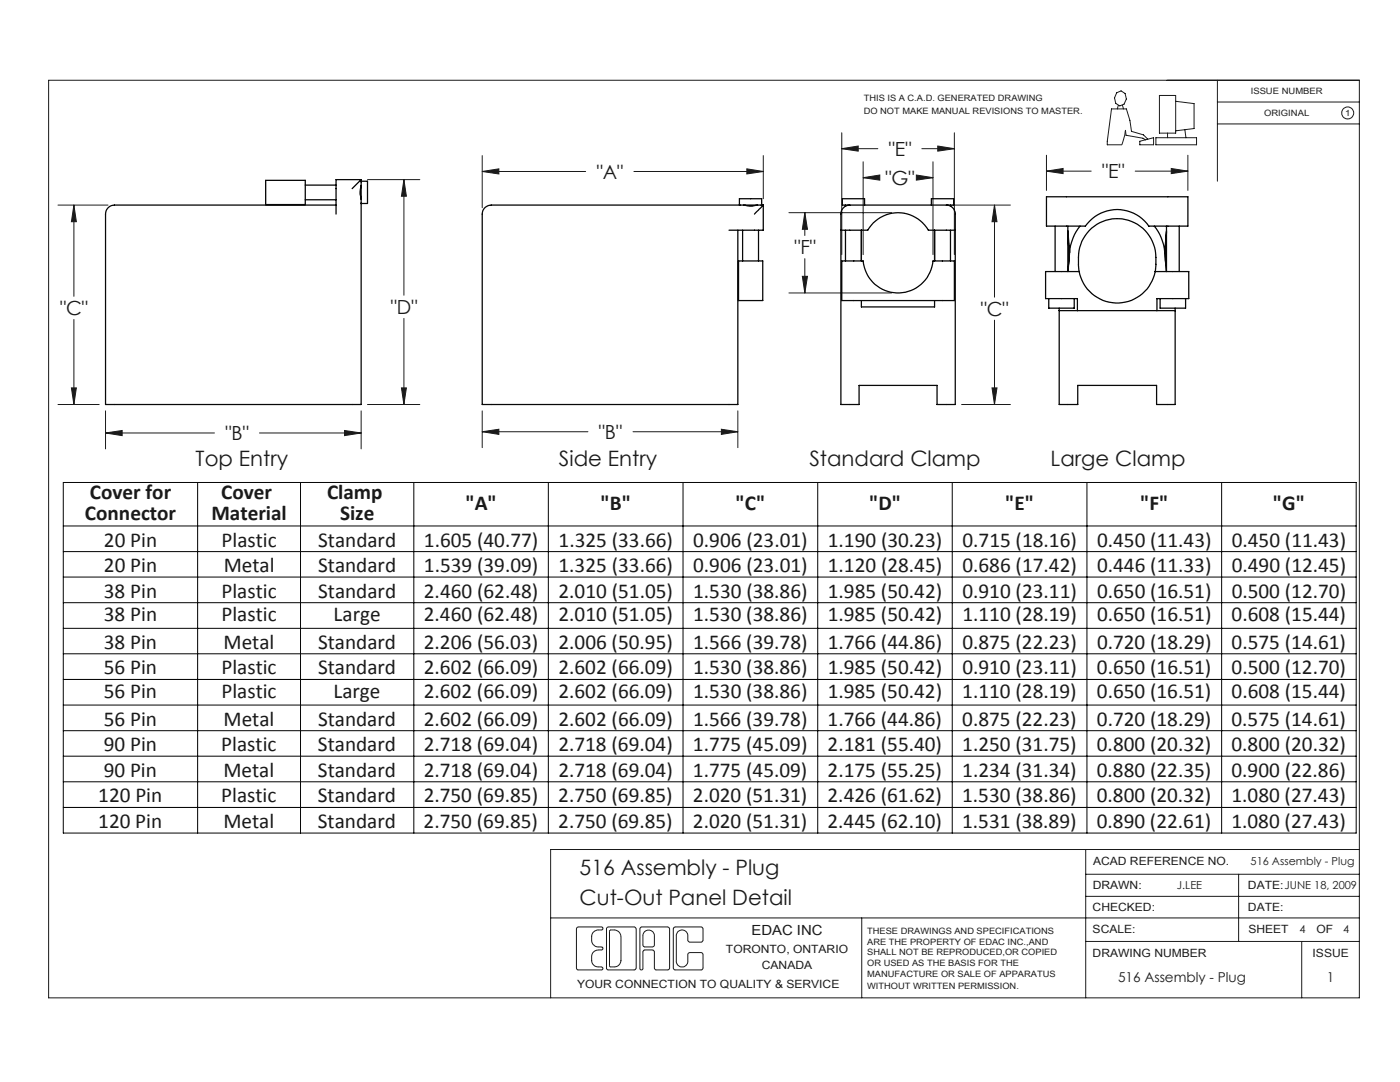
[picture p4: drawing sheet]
<svg xmlns="http://www.w3.org/2000/svg" width="279mm" height="216mm" viewBox="0 0 279 216" stroke-linecap="round" stroke-linejoin="round" font-family="sans-serif">
<g fill="none" stroke="#191924" stroke-width=".2">
<path d="M9.7 16h261.6v183.1h-261.6zM222.8 18.5l.9-.4 .8 .6 .3 1.1-.5 1-.8 .3-.8-.5-.3-1.1zM231.4 19.1h3.2v7.5h-3.2zM243 16v20.2M73.3 35.8h10.5M80.6 35.8v23.1M80.6 35.8l.5 3.4h-1zM96.2 31v10.5M96.2 34.2h20.7M96.2 34.2l3.4-.5v1zM126.5 34.2h25.8M149 33.7l3.3 .5-3.3 .5z"/>
<path d="M152.3 31v8.7M168 26.5v24.3M168 29.7h7.2M168 29.7l3.3-.6v1.1zM172.3 35.5l3.3-.6v1zM172.3 32.3v18.5M172.3 35.5h2.2M182.9 34.9l3.3 .6-3.3 .4zM184 29.7h6.5M184.6 35.5h1.6M186.2 32.3v18.5M187.1 29.1l3.4 .6-3.4 .5z"/>
<path d="M190.5 26.5v24.3M208.8 34.1l3.4-.5v1zM208.8 31v7M208.8 34.1h9M223.2 21.1l-.2 .6M224 21l.2 .7M226.6 34.1h10.5M227.5 28.2l2.7-.7v1.4h-2.7zM229.1 27.8l-.9-.9-2.4-.7-.3-2.2-.7-2.3h-3l-.8 7.2h2.9l.5-1.8 .2-1.1 .1 1 3.4 .6 .5 .3M230.7 27.5h8.1v1.4h-8.1zM233 26.6v.9M233.8 33.6l3.3 .5-3.3 .5z"/>
<path d="M234.6 20.2l3.7 .5v4.9l-3.7 .5M236.5 25.9l.2 1.6M237.1 31v7M243 20.4h28.3M243 24.7h28.3M11.6 40.9h10M14.7 40.9v18.2M14.7 40.9l.5 3.3h-.9zM157.4 58.5h20.5M157.4 42.4h20.5M160.1 55.1h1l-.5 3.4zM160.6 42.4v4.6"/>
<path d="M160.6 51.6v6.9M160.6 42.4l.5 3.4h-1zM190.1 40.9h11.5M198.5 40.9l.5 3.3h-1zM198.5 40.9v18.4M14.3 77.4h.9l-.5 3.3zM14.7 63.7v17M80.1 77.4h1l-.5 3.3zM80.6 63.5v17.2M198 77.4h1l-.5 3.3zM198.5 63.9v16.8M11.6 80.7h8.2"/>
<path d="M21.1 86.4l3.3-.5v1zM21.1 82v7.6M21.1 86.4h21.7M51.8 86.4h20.3M68.8 85.9l3.3 .5-3.3 .5zM72.1 82v7.6M73.3 80.7h10.5M96.2 82v7.3M96.2 86.1h21.1M96.2 86.1l3.4-.4v1zM126.3 86.1h20.9M144 85.7l3.2 .4-3.2 .6z"/>
<path d="M147.2 82v7.3M191.9 80.7h9.7M216.7 178.9h54.6M216.7 174.4h54.6M216.7 169.5v29.6M247.2 174.4v13.5M271.3 169.5h-161.4v29.6M109.9 183.2h161.4M118.1 186.9a1.32 1.32 0 0 1 1.4-1.3h.5a.3 .3 0 0 0 .3-.3 .3 .3 0 0 0-.3-.3h-4.6l-.3 .1-.1 8 .3 .4h4.7a.3 .3 0 0 0 .3-.3 .3 .3 0 0 0-.3-.3h-.5a1.32 1.32 0 0 1-1.4-1.3M118.1 186.8v.8a1.32 1.32 0 0 0 1.4 1.3h.5a.3 .3 0 0 1 .3 .3 .3 .3 0 0 1-.3 .3h-.5a1.38 1.38 0 0 0-1.4 1.4v.8M121.2 185h5.4l.3 .2 .1 7.9-.3 .4h-5.4l-.3-.2v-8.1zM123.9 191.6a1.38 1.38 0 0 1-1.3 1.3h-.8l-.2-.1v-7.1l.2-.1h.9a1.4 1.4 0 0 1 1.2 1.3v4.8"/>
<path d="M128.7 189.5l-.2 .1-.2 .3v3.4a.3 .3 0 0 1-.3 .2 .3 .3 0 0 1-.3-.2l.1-8.2 .3-.1h5.2l.3 .1v8.1l-.1 .2-.1 .1h-2.6l-.2-.3-.1-3.4-.3-.3h-1.5M128.7 188.9l-.3-.1-.1-.2v-1.9a1.15 1.15 0 0 1 1.2-1.1 1.15 1.15 0 0 1 1.1 1.1l-.1 2.1-.3 .1h-1.5M134.4 185.1l.3-.1h5.2l.3 .1 .1 2.5-.2 .3-2.5 .1-.3-.4v-.9a1.15 1.15 0 0 0-1.2-1.1 1.15 1.15 0 0 0-1.1 1.1v5.1a1.15 1.15 0 0 0 1.1 1.1 1.15 1.15 0 0 0 1.2-1.1v-1.4l.1-.2 .2-.1h2.5l.2 .3v2.8l-.2 .3h-5.4l-.3-.1zM172 183.2v15.9M216.7 187.9h54.6M259.8 187.9v11.2"/>
<circle cx="269" cy="22.5" r="1.19"/>
</g>
<g fill="none" stroke="#000" stroke-width=".2">
<path d="M12.6 96.3h258.1v69.9h-258.1zM39.4 96.3v69.9M60 96.3v69.9M82.6 96.3v69.9M109.4 96.3v69.9M136.3 96.3v69.9M163.2 96.3v69.9M190 96.3v69.9M216.9 96.3v69.9M243.8 96.3v69.9M12.6 105h258.1M12.6 110.1h258.1"/>
<path d="M12.6 115.1h258.1M12.6 120.3h258.1M12.6 125.4h258.1M12.6 130.5h258.1M12.6 135.6h258.1M12.6 140.7h258.1M12.6 145.8h258.1M12.6 150.9h258.1M12.6 156h258.1M12.6 161.1h258.1"/>
</g>
<path d="M80.6 35.8l.5 3.4h-1zM80.1 77.4h1l-.5 3.3zM21.1 86.4l3.3-.5v1zM68.8 85.9l3.3 .5-3.3 .5zM14.7 40.9l.5 3.3h-.9zM14.3 77.4h.9l-.5 3.3zM96.2 34.2l3.4-.5v1zM149 33.7l3.3 .5-3.3 .5zM144 85.7l3.2 .4-3.2 .6zM96.2 86.1l3.4-.4v1zM198.5 40.9l.5 3.3h-1zM198 77.4h1l-.5 3.3zM187.1 29.1l3.4 .6-3.4 .5zM168 29.7l3.3-.6v1.1zM182.9 34.9l3.3 .6-3.3 .4zM172.3 35.5l3.3-.6v1zM160.1 55.1h1l-.5 3.4zM160.6 42.4l.5 3.4h-1zM208.8 34.1l3.4-.5v1zM233.8 33.6l3.3 .5-3.3 .5z" fill="#191924"/>
<g fill="none" stroke="#000" stroke-width=".25">
<path d="M53 36h7.9v4.8h-7.9zM60.9 36.9h6.2M60.9 39.9h6.2M72.1 35.8l-1.8 1.8M72.1 35.8h-5v6.9M72.1 35.8v44.9h-51v-38a1.79 1.79 0 0 1 1.7-1.8h44.3M72.1 37l-.1 .1a4.7 4.7 0 0 0 .1 2.7M72.1 36.2h1.2v4.4h-1.2M208.8 39.3h28.3v5.8h-7.8a7.7 7.7 0 0 0-12.7 0h-7.8zM147.4 52.1h4.8v7.9h-4.8zM147.6 40.9v-1.2h4.4v1.2M148.2 45.9v6.2"/>
<path d="M148.4 40.9a5.1 5.1 0 0 0 2.8 0M151.4 45.9v6.2M152.3 40.9h-54.3a1.79 1.79 0 0 0-1.8 1.8v38h51v-34.8M152.3 40.9l-1.7 1.8M152.3 40.9v5h-6.8M167.8 45.9h5.4a7 7 0 0 1 12.1 0h5.3M168 52.1h4.3a7 7 0 0 0 6.9 6.4 7 7 0 0 0 7-6.4h4.3v7.9h-22.5zM168.7 40.9v.2M168.7 45.9v6.2M169.6 40.9a1.8 1.8 0 0 0-1.8 1.8v38h3.7v-3.8h15.5v3.8h3.6v-38a1.79 1.79 0 0 0-1.7-1.8M169.6 40.9h-1.5v-1.2h4.4v1.2M169.6 40.9h19.3"/>
<path d="M171.9 60v1.2h14.6v-1.2M171.9 45.9v6.2M185.9 40.9v-1.2h4.4v1.2h-1.4M186.5 45.9v6.2M189.7 40.9v.2M189.7 45.9v6.2M209.3 59.6v1.9h5.1v-1.9M210.6 45.1v9.1M213.1 46.2l.2 4.2v2.4M213.1 45.1v9.1M213.1 46l.4 4.3M213.5 50.3l-.4 3.9"/>
<path d="M215.4 54.2a7.7 7.7 0 0 0 7.6 6.3 7.7 7.7 0 0 0 7.5-6.3M215.4 54.2h-6.7v5.4h6.3v2.4M215.4 54.2l-.1-.9a8.4 8.4 0 0 1 4.2-8.9 7.7 7.7 0 0 1 11.2 7l-.2 2.8M215.5 45.1a9.6 9.6 0 0 0-2 5.2M230.4 45.1a9.6 9.6 0 0 1 2 5.2M230.5 54.2h6.7v5.4h-6.3v2.4M231.5 59.6v1.9h5.1v-1.9M232.4 50.3l.4 3.9M232.8 46.2l-.2 4 .1 2.6M232.8 45.1v9.1M232.8 46l-.4 4.3M235.3 45.1v9.1"/>
<path d="M211.4 62h3.6M211.4 61.5v19.2h3.7v-3.8h15.7v3.8h3.7v-19.2M215 62h15.9M230.9 62h3.6"/>
</g>
<g font-size="4.2" fill="#191924">
<text x="39" y="92.9">Top Entry</text>
<text x="111.5" y="92.9">Side Entry</text>
<text x="161.5" y="92.9">Standard Clamp</text>
<text x="209.7" y="92.9">Large Clamp</text>
<text x="17.9" y="99.5">Cover for</text>
<text x="44.2" y="99.5">Cover</text>
<text x="65.3" y="99.5">Clamp</text>
<text x="92.9" y="101.7">&quot;A&quot;</text>
<text x="119.8" y="101.7">&quot;B&quot;</text>
<text x="146.8" y="101.7">&quot;C&quot;</text>
<text x="173.4" y="101.7">&quot;D&quot;</text>
<text x="200.6" y="101.7">&quot;E&quot;</text>
<text x="227.5" y="101.7">&quot;F&quot;</text>
<text x="254" y="101.7">&quot;G&quot;</text>
<text x="17" y="103.8">Connector</text>
<text x="42.2" y="103.8">Material</text>
<text x="67.9" y="103.8">Size</text>
<text x="20.7" y="109.1">20 Pin</text>
<text x="44.2" y="109.1">Plastic</text>
<text x="63.5" y="109.1">Standard</text>
<text x="84.6" y="109.1">1.605 (40.77)</text>
<text x="111.5" y="109.1">1.325 (33.66)</text>
<text x="138.3" y="109.1">0.906 (23.01)</text>
<text x="165.2" y="109.1">1.190 (30.23)</text>
<text x="192.1" y="109.1">0.715 (18.16)</text>
<text x="219" y="109.1">0.450 (11.43)</text>
<text x="245.8" y="109.1">0.450 (11.43)</text>
<text x="20.7" y="119.3">38 Pin</text>
<text x="20.7" y="114.2">20 Pin</text>
<text x="44.2" y="119.3">Plastic</text>
<text x="44.6" y="114.2">Metal</text>
<text x="63.5" y="119.3">Standard</text>
<text x="63.5" y="114.2">Standard</text>
<text x="84.6" y="119.3">2.460 (62.48)</text>
<text x="84.6" y="114.2">1.539 (39.09)</text>
<text x="111.5" y="119.3">2.010 (51.05)</text>
<text x="111.5" y="114.2">1.325 (33.66)</text>
<text x="138.3" y="119.3">1.530 (38.86)</text>
<text x="138.3" y="114.2">0.906 (23.01)</text>
<text x="165.2" y="119.3">1.985 (50.42)</text>
<text x="165.2" y="114.2">1.120 (28.45)</text>
<text x="192.1" y="119.3">0.910 (23.11)</text>
<text x="192.1" y="114.2">0.686 (17.42)</text>
<text x="218.9" y="119.3">0.650 (16.51)</text>
<text x="218.9" y="114.2">0.446 (11.33)</text>
<text x="245.8" y="119.3">0.500 (12.70)</text>
<text x="245.8" y="114.2">0.490 (12.45)</text>
<text x="20.7" y="123.9">38 Pin</text>
<text x="44.2" y="123.9">Plastic</text>
<text x="66.6" y="123.9">Large</text>
<text x="84.6" y="123.9">2.460 (62.48)</text>
<text x="111.5" y="123.9">2.010 (51.05)</text>
<text x="138.3" y="123.9">1.530 (38.86)</text>
<text x="165.2" y="123.9">1.985 (50.42)</text>
<text x="192.1" y="123.9">1.110 (28.19)</text>
<text x="218.9" y="123.9">0.650 (16.51)</text>
<text x="245.8" y="123.9">0.608 (15.44)</text>
<text x="20.7" y="129.5">38 Pin</text>
<text x="44.6" y="129.5">Metal</text>
<text x="63.5" y="129.5">Standard</text>
<text x="84.6" y="129.5">2.206 (56.03)</text>
<text x="111.5" y="129.5">2.006 (50.95)</text>
<text x="138.3" y="129.5">1.566 (39.78)</text>
<text x="165.2" y="129.5">1.766 (44.86)</text>
<text x="192.1" y="129.5">0.875 (22.23)</text>
<text x="218.9" y="129.5">0.720 (18.29)</text>
<text x="245.8" y="129.5">0.575 (14.61)</text>
<text x="20.7" y="134.6">56 Pin</text>
<text x="44.2" y="134.6">Plastic</text>
<text x="63.5" y="134.6">Standard</text>
<text x="84.6" y="134.6">2.602 (66.09)</text>
<text x="111.5" y="134.6">2.602 (66.09)</text>
<text x="138.3" y="134.6">1.530 (38.86)</text>
<text x="165.2" y="134.6">1.985 (50.42)</text>
<text x="192.1" y="134.6">0.910 (23.11)</text>
<text x="218.9" y="134.6">0.650 (16.51)</text>
<text x="245.8" y="134.6">0.500 (12.70)</text>
<text x="20.7" y="139.2">56 Pin</text>
<text x="44.2" y="139.2">Plastic</text>
<text x="66.6" y="139.2">Large</text>
<text x="84.6" y="139.2">2.602 (66.09)</text>
<text x="111.4" y="139.2">2.602 (66.09)</text>
<text x="138.3" y="139.2">1.530 (38.86)</text>
<text x="165.2" y="139.2">1.985 (50.42)</text>
<text x="192" y="139.2">1.110 (28.19)</text>
<text x="218.9" y="139.2">0.650 (16.51)</text>
<text x="245.8" y="139.2">0.608 (15.44)</text>
<text x="20.7" y="149.9">90 Pin</text>
<text x="20.7" y="144.8">56 Pin</text>
<text x="44.2" y="149.9">Plastic</text>
<text x="44.6" y="144.8">Metal</text>
<text x="63.5" y="149.9">Standard</text>
<text x="63.5" y="144.8">Standard</text>
<text x="84.6" y="149.9">2.718 (69.04)</text>
<text x="84.6" y="144.8">2.602 (66.09)</text>
<text x="111.4" y="149.9">2.718 (69.04)</text>
<text x="111.4" y="144.8">2.602 (66.09)</text>
<text x="138.3" y="149.9">1.775 (45.09)</text>
<text x="138.3" y="144.8">1.566 (39.78)</text>
<text x="165.2" y="149.9">2.181 (55.40)</text>
<text x="165.2" y="144.8">1.766 (44.86)</text>
<text x="192" y="149.9">1.250 (31.75)</text>
<text x="192" y="144.8">0.875 (22.23)</text>
<text x="218.9" y="149.9">0.800 (20.32)</text>
<text x="218.9" y="144.8">0.720 (18.29)</text>
<text x="245.8" y="149.9">0.800 (20.32)</text>
<text x="245.8" y="144.8">0.575 (14.61)</text>
<text x="20.7" y="155">90 Pin</text>
<text x="44.6" y="155">Metal</text>
<text x="63.5" y="155">Standard</text>
<text x="84.6" y="155">2.718 (69.04)</text>
<text x="111.4" y="155">2.718 (69.04)</text>
<text x="138.3" y="155">1.775 (45.09)</text>
<text x="165.2" y="155">2.175 (55.25)</text>
<text x="192" y="155">1.234 (31.34)</text>
<text x="218.9" y="155">0.880 (22.35)</text>
<text x="245.8" y="155">0.900 (22.86)</text>
<text x="19.6" y="160.1">120 Pin</text>
<text x="44.2" y="160.1">Plastic</text>
<text x="63.4" y="160.1">Standard</text>
<text x="84.6" y="160.1">2.750 (69.85)</text>
<text x="111.4" y="160.1">2.750 (69.85)</text>
<text x="138.3" y="160.1">2.020 (51.31)</text>
<text x="165.2" y="160.1">2.426 (61.62)</text>
<text x="192" y="160.1">1.530 (38.86)</text>
<text x="218.9" y="160.1">0.800 (20.32)</text>
<text x="245.8" y="160.1">1.080 (27.43)</text>
<text x="19.6" y="165.2">120 Pin</text>
<text x="44.6" y="165.2">Metal</text>
<text x="63.4" y="165.2">Standard</text>
<text x="84.5" y="165.2">2.750 (69.85)</text>
<text x="111.4" y="165.2">2.750 (69.85)</text>
<text x="138.3" y="165.2">2.020 (51.31)</text>
<text x="165.2" y="165.2">2.445 (62.10)</text>
<text x="192" y="165.2">1.531 (38.89)</text>
<text x="218.9" y="165.2">0.890 (22.61)</text>
<text x="245.8" y="165.2">1.080 (27.43)</text>
<text x="115.7" y="174.7">516 Assembly - Plug</text>
<text x="115.7" y="180.6">Cut-Out Panel Detail</text>
</g>
<g font-size="3.9" fill="#191924">
<text x="119.1" y="35.7">&quot;A&quot;</text>
<text x="177.4" y="31.1">&quot;E&quot;</text>
<text x="220" y="35.6">&quot;E&quot;</text>
<text x="176.7" y="36.9">&quot;G&quot;</text>
<text x="158.5" y="50.7">&quot;F&quot;</text>
<text x="12" y="62.9">&quot;C&quot;</text>
<text x="78" y="62.7">&quot;D&quot;</text>
<text x="195.7" y="63">&quot;C&quot;</text>
<text x="45" y="87.8">&quot;B&quot;</text>
<text x="119.5" y="87.6">&quot;B&quot;</text>
</g>
<text font-size="2.8" fill="#191924" x="150" y="186.5">EDAC INC</text>
<g font-size="2.7" fill="#191924">
<text x="223.1" y="196">516 Assembly - Plug</text>
<text x="264.8" y="196">1</text>
</g>
<g font-size="2.3" fill="#191924">
<text x="218.1" y="172.5">ACAD REFERENCE NO.</text>
<text x="218.1" y="177.4">DRAWN:</text>
<text x="249.1" y="177.4">DATE:JUNE 18, 2009</text>
<text x="218.1" y="181.9">CHECKED:</text>
<text x="249.1" y="181.9">DATE:</text>
<text x="144.9" y="190.1">TORONTO, ONTARIO</text>
<text x="218.1" y="186.2">SCALE:</text>
<text x="218.1" y="190.9">DRAWING NUMBER</text>
<text x="249.2" y="186.2">SHEET</text>
<text x="262" y="190.9">ISSUE</text>
<text x="262.7" y="186.2">OF</text>
<text x="115.2" y="197.1">YOUR CONNECTION TO QUALITY &amp; SERVICE</text>
<text x="152.1" y="193.4">CANADA</text>
</g>
<g font-size="2.2" fill="#191924">
<text x="249.6" y="172.6">516 Assembly - Plug</text>
<text x="234.9" y="177.4">J.LEE</text>
<text x="259.3" y="186.2">4</text>
<text x="268" y="186.2">4</text>
</g>
<g font-size="1.7" fill="#191924">
<text x="172.4" y="20.3">THIS IS A C.A.D. GENERATED DRAWING</text>
<text x="172.4" y="22.7">DO NOT MAKE MANUAL REVISIONS TO MASTER.</text>
<text x="249.6" y="18.8">ISSUE NUMBER</text>
<text x="252.3" y="23.1">ORIGINAL</text>
<text x="268.5" y="23.1">1</text>
<text x="173.1" y="186.3">THESE DRAWINGS AND SPECIFICATIONS</text>
<text x="173.1" y="188.5">ARE THE PROPERTY OF EDAC INC.,AND</text>
<text x="173.1" y="190.5">SHALL NOT BE REPRODUCED,OR COPIED</text>
<text x="173.1" y="192.7">OR USED AS THE BASIS FOR THE</text>
<text x="173.1" y="194.9">MANUFACTURE OR SALE OF APPARATUS</text>
<text x="173.1" y="197.3">WITHOUT WRITTEN PERMISSION.</text>
</g>
</svg>
